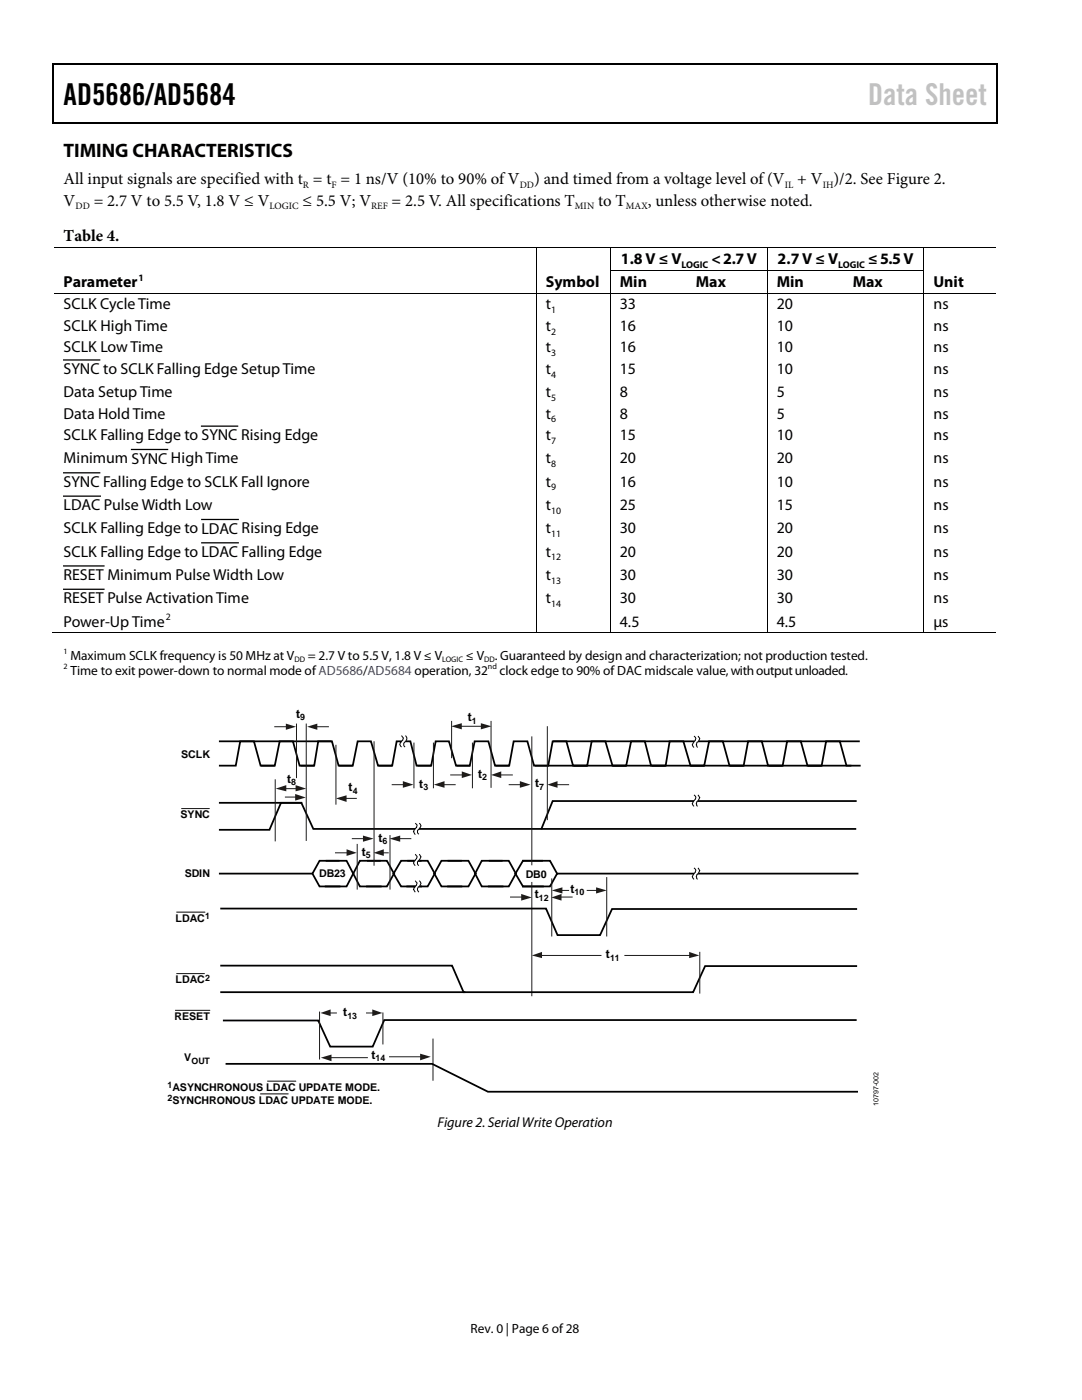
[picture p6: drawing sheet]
<svg xmlns="http://www.w3.org/2000/svg" width="216mm" height="279mm" viewBox="0 0 216 279" stroke-linecap="round" stroke-linejoin="round" font-family="sans-serif">
<g fill="#000">
<path d="M10.5 12.7h.3v1h-.3zM10.5 12.7h.3v.3h-.3zM133.3 12.7h.3v.3h-.3zM198.8 12.7h.2v1h-.2zM198.8 12.7h.2v.3h-.2zM10.5 24.4h.3v.2h-.3zM133.1 24.4h.2v.2h-.2zM198.8 24.4h.2v.2h-.2zM106.9 49.4h.2v.1h-.2zM106.9 53.9h.2v.2h-.2zM106.9 58.4h.2v.2h-.2zM121.8 49.4h.1v.1h-.1z"/>
<path d="M121.8 53.9h.1v.2h-.1zM121.8 58.4h.1v.2h-.1zM136.9 53.9h.2v.2h-.2zM136.9 58.4h.2v.2h-.2zM153 49.4h.2v.1h-.2zM153 53.9h.2v.2h-.2zM153 58.4h.2v.2h-.2zM168.2 53.9h.2v.2h-.2zM168.2 58.4h.2v.2h-.2zM184.3 49.4h.1v.1h-.1zM184.3 53.9h.1v.2h-.1zM184.3 58.4h.1v.2h-.1z"/>
<path d="M106.9 126.2h.2v.2h-.2zM121.8 126.2h.1v.2h-.1zM136.7 126.2h.2v.2h-.2zM153 126.2h.2v.2h-.2zM168 126.2h.1v.2h-.1zM184.3 126.2h.1v.2h-.1z"/>
</g>
<g fill="none" stroke="#000" stroke-width=".25">
<path d="M10.7 13.7v10.7M10.8 12.8h122.5M133.6 12.8h65.2M198.9 13.7v10.7M10.8 24.5h188M12.7 71.8h7.2M12.7 94.4h7.2M12.7 99h7.3M26.2 89.7h7.2M40.2 85h7.2M12.7 112.9h8M12.7 117.6h8"/>
<path d="M40.3 103.7h7.2M40.3 108.3h7.2"/>
</g>
<g fill="none" stroke="#000" stroke-width=".2">
<path d="M10.8 49.4h96.1M10.8 58.5h96.1M107 49.5v4.4M107 54.1v4.3M107 58.6v67.6M107.1 49.4h14.7M107.1 58.5h14.7M121.8 49.5v4.4M121.8 54.1v4.3M121.8 58.6v67.6M121.9 49.4h31.1M121.9 54h15"/>
<path d="M121.9 58.5h15M137.1 54h15.9M137.1 58.5h15.9M153.1 49.5v4.4M153.1 54.1v4.3M153.1 58.6v67.6M153.2 49.4h31.1M153.2 54h15M153.2 58.5h15M168.4 54h15.9M168.4 58.5h15.9M184.4 49.5v4.4"/>
<path d="M184.4 54.1v4.3M184.4 58.6v67.6M184.4 49.4h14.4M184.4 58.5h14.4M10.5 126.3h96.4M107.1 126.3h14.7M121.9 126.3h31.1M153.2 126.3h31.1M184.4 126.3h14.4"/>
</g>
<g fill="none" stroke="#000" stroke-width=".35">
<path d="M43.9 152.8h3.1l.9-4.9h2.8l1.3 4.9h2.7M43.9 147.9h22.1M52.3 152.8h2.5l1-4.9h2.7l1.3 4.9h2.7M60.1 152.8h2.6l.8-4.9h2.7l1.4 4.9h2.6M67.8 152.8h2.6l1-4.9h2.6l1.4 4.9h2.7M75.7 152.8h2.6l.8-4.9h2.8l1.2 4.9h2.8M83.5 152.8h2.5l.9-4.9h2.7l1.4 4.9h2.6M91.3 152.8h2.4l1-4.9h2.8l1.3 4.9h2.6M99 152.8h2.6l.9-4.9h2.7l1.4 4.9h2.6M106.9 152.8h2.5l.9-4.9h2.7l1.3 4.9h2.7M109.5 152.8h60.2M110.5 147.9h60.9"/>
<path d="M114.6 152.8h2.6l.9-4.9h2.7l1.4 4.9h2.6M122.4 152.8h2.6l.9-4.9h2.8l1.2 4.9h2.7M130.3 152.8h2.5l.8-4.9h2.8l1.4 4.9h2.5M138 152.8h2.5l1-4.9h2.7l1.4 4.9h2.6M145.8 152.8h2.6l.9-4.9h2.7l1.3 4.9h2.7M153.6 152.8h2.6l.9-4.9h2.7l1.3 4.9h2.7M161.4 152.8h2.6l.8-4.9h2.8l1.3 4.9h2.7M170.8 159.9h-60.5l-2.2 5.4M43.9 160.2h16.2M62.3 174.3l1.5 2.6h3.9M65.2 171.8h4l1.3 2.5M67.6 171.8h-3.8l-1.5 2.5h-18.4"/>
<path d="M70.5 174.3l-1.3 2.6h-4.2M70.5 174.3l1.3 2.6h4.2M73.4 171.8h3.8l1.4 2.5-1.4 2.6h-4M75.8 171.8h-4l-1.3 2.5M81.4 171.8h3.9l1.5 2.5-1.5 2.6h-4M83.9 171.8h-3.9l-1.5 2.5 1.5 2.6h4M89.5 171.8h4l1.4 2.5-1.4 2.6h-4.1M92 171.8h-3.9l-1.4 2.5 1.4 2.6h4M97.7 171.8h3.8l1.4 2.5-1.4 2.6h-4M100.1 171.8h-4l-1.3 2.5 1.3 2.6h4.2M104.4 171.8h5.3l1.5 2.5M108.2 171.8h-3.8l-1.6 2.5 1.6 2.6h3.9"/>
<path d="M170.7 165.4h-108.2l-2.4-5.2h-4l-2.3 5.4h-9.9M171.1 174.3h-59.9l-1.5 2.6h-5.3"/>
</g>
<path d="M67 148.7v11.8M68.4 159.3h2.7" fill="none" stroke="#1e1b18" stroke-width=".2"/>
<path d="M67 159.3l2.2-.6v1.3z" fill="#1e1b18"/>
<path d="M54.9 155.6v12.2M61.1 144.5v23.2M74.6 148v24.7M86.5 148.3v8.9M89.9 154.7h2.7M90.1 144v7.2M98 144v13.1M109.2 145v18.6M71.3 168.5v8.9" fill="none" stroke="#1e1b18" stroke-width=".2"/>
<path d="M92.1 154l2.1 .7-2.1 .6z" fill="#1e1b18"/>
<path d="M56.2 157.4h3.4" fill="none" stroke="#1e1b18" stroke-width=".2"/>
<g fill="#1e1b18">
<path d="M55 157.4l2.1-.7v1.2z"/>
<path d="M59 156.7l2.1 .7-2.1 .5z"/>
</g>
<path d="M101.6 156.6h2.6" fill="none" stroke="#1e1b18" stroke-width=".2"/>
<path d="M103.7 155.9l2.2 .7-2.2 .6z" fill="#1e1b18"/>
<path d="M99.6 154.7h2.6" fill="none" stroke="#1e1b18" stroke-width=".2"/>
<path d="M98 154.7l2-.7v1.3z" fill="#1e1b18"/>
<path d="M88.2 156.6h2.6" fill="none" stroke="#1e1b18" stroke-width=".2"/>
<path d="M86.6 156.6l2.1-.7v1.3z" fill="#1e1b18"/>
<path d="M78.3 156.6h2.4" fill="none" stroke="#1e1b18" stroke-width=".2"/>
<path d="M80.4 155.9l2.1 .7-2.1 .6z" fill="#1e1b18"/>
<path d="M110.9 156.6h2.6" fill="none" stroke="#1e1b18" stroke-width=".2"/>
<path d="M109.2 156.6l2-.7v1.3z" fill="#1e1b18"/>
<path d="M82.6 148.3v8.9M91.6 144.9h4.8M94.3 148.3v8.9" fill="none" stroke="#1e1b18" stroke-width=".2"/>
<g fill="#1e1b18">
<path d="M90 144.9l2.1-.6v1.3z"/>
<path d="M95.9 144.3l2.2 .6-2.2 .7z"/>
</g>
<path d="M76.1 170.2h1.4M77.8 166.8v10.6" fill="none" stroke="#1e1b18" stroke-width=".2"/>
<path d="M74.5 170.2l2.1-.7v1.3z" fill="#1e1b18"/>
<path d="M66.9 170.2h2.6" fill="none" stroke="#1e1b18" stroke-width=".2"/>
<path d="M69.2 169.5l2 .7-2 .6z" fill="#1e1b18"/>
<path d="M70.3 167.4h2.7" fill="none" stroke="#1e1b18" stroke-width=".2"/>
<path d="M72.4 166.8l2.1 .6-2.1 .6z" fill="#1e1b18"/>
<path d="M79.4 167.4h2.6" fill="none" stroke="#1e1b18" stroke-width=".2"/>
<path d="M77.7 167.4l2.2-.6v1.2z" fill="#1e1b18"/>
<path d="M57 159.1h2.5" fill="none" stroke="#1e1b18" stroke-width=".2"/>
<path d="M58.9 158.5l2.1 .7-2.1 .6z" fill="#1e1b18"/>
<path d="M59.2 144.5v10.7M62.9 145h2.6" fill="none" stroke="#1e1b18" stroke-width=".2"/>
<path d="M61.3 145l2-.6v1.3z" fill="#1e1b18"/>
<path d="M54.8 145h2.7" fill="none" stroke="#1e1b18" stroke-width=".2"/>
<path d="M57 144.4l2.1 .6-2.1 .7z" fill="#1e1b18"/>
<path d="M106.1 147.1v25.5M106.1 176.1v22.6M117.2 177.7h2.5M121.1 175.1v11.7" fill="none" stroke="#1e1b18" stroke-width=".2"/>
<path d="M44.1 181.3h64.8l2.3 5.3h8.5l2.4-5.2h48.8" fill="none" stroke="#000" stroke-width=".35"/>
<path d="M118.9 177.1l2.2 .6-2.2 .6z" fill="#1e1b18"/>
<path d="M111.8 177.7h1.7" fill="none" stroke="#1e1b18" stroke-width=".2"/>
<path d="M110.1 177.7l2.1-.6v1.2z" fill="#1e1b18"/>
<path d="M110.1 175.4v11.4M124.7 190.7h13.3M139.6 190.1v8.1" fill="none" stroke="#1e1b18" stroke-width=".2"/>
<path d="M44.1 192.7h46.1l2.3 5.3h45.8l2.4-5.2h30.2" fill="none" stroke="#000" stroke-width=".35"/>
<path d="M137.5 190l2 .7-2 .5z" fill="#1e1b18"/>
<path d="M107.5 190.7h12.4" fill="none" stroke="#1e1b18" stroke-width=".2"/>
<path d="M106.1 190.7l2.1-.7v1.2z" fill="#1e1b18"/>
<path d="M44.1 198h48.6" fill="none" stroke="#000" stroke-width=".35"/>
<path d="M111.6 179h2.6" fill="none" stroke="#1e1b18" stroke-width=".2"/>
<path d="M110 179.1l2-.7v1.3z" fill="#1e1b18"/>
<path d="M101.9 179h2.5" fill="none" stroke="#1e1b18" stroke-width=".2"/>
<path d="M104 178.4l2.1 .7-2.1 .6z" fill="#1e1b18"/>
<path d="M170.8 203.6h-94.1l-2.3 5.3h-8.5l-2.4-5.2h-18.8" fill="none" stroke="#000" stroke-width=".35"/>
<path d="M65.5 202.2h1.6" fill="none" stroke="#1e1b18" stroke-width=".2"/>
<path d="M63.9 202.2l2.1-.7v1.3z" fill="#1e1b18"/>
<path d="M73.1 202.2h1.6" fill="none" stroke="#1e1b18" stroke-width=".2"/>
<path d="M74.3 201.5l2 .7-2 .6z" fill="#1e1b18"/>
<path d="M63.8 202v9.3M65.7 211.1h7.6M86.4 207.4v8.2" fill="none" stroke="#1e1b18" stroke-width=".2"/>
<path d="M45.2 212.3h41l11.2 5.6h73.6" fill="none" stroke="#000" stroke-width=".35"/>
<path d="M64 211.1l2.1-.6v1.3z" fill="#1e1b18"/>
<path d="M76.4 202.2v6.1M77.7 210.9h6.6" fill="none" stroke="#1e1b18" stroke-width=".2"/>
<path d="M83.8 210.3l2.2 .6-2.2 .7z" fill="#1e1b18"/>
<path d="M36.2 161.4h5.6M35.2 182h5.7M35.2 194.3h5.7M34.9 201.6h7M51.9 218.3h5.7M53.3 215.8h5.8" fill="none" stroke="#1e1b18" stroke-width=".2"/>
<path d="M36.2 161.4h5.6M35.2 194.3h5.7M35.2 182h5.7M34.9 201.6h7M51.9 218.3h5.7M53.3 215.8h5.8" fill="none" stroke="#1a1818" stroke-width=".2"/>
<path d="M80.6 146.8l.1 .3a.96 .96 0 0 1-.4 1.1l-.1 .5 .3 .4M138.9 158.6l.2 .3a.96 .96 0 0 1-.4 1.1l-.1 .6 .2 .3M138.9 146.9l.2 .3a.96 .96 0 0 1-.4 1.1l-.1 .5 .2 .4M83.3 164.3a.72 .72 0 0 1-.2 1.2l-.2 .6 .3 .5M83.3 170.5l.2 .2a.96 .96 0 0 1-.5 1.2l-.1 .5 .3 .4M83.3 175.8l.2 .2a.96 .96 0 0 1-.5 1.2l-.1 .4 .3 .5M138.9 173.2l.2 .3a.96 .96 0 0 1-.4 1.1l-.1 .5 .2 .4" fill="none" stroke="#fff" stroke-width=".62" stroke-linecap="butt"/>
<g fill="none" stroke="#000" stroke-width=".2">
<path d="M80.1 146.8l.2 .3a.77 .77 0 0 1-.4 1.1l-.1 .4 .3 .5M80.9 146.8a.85 .85 0 0 1-.2 1.4l-.1 .5 .2 .4M138.5 158.6a.88 .88 0 0 1-.2 1.4 .52 .52 0 0 0 .2 .9M138.5 146.9l.2 .3a.96 .96 0 0 1-.4 1.1 .52 .52 0 0 0 .2 .9M139.3 158.6a.85 .85 0 0 1-.3 1.4l-.1 .4 .3 .5M139.3 146.9a.72 .72 0 0 1-.2 1.2l-.2 .6 .3 .5M82.9 164.3l.3 .3-.1 .6a.82 .82 0 0 0-.2 1.4M82.9 170.5a.84 .84 0 0 1-.3 1.4l-.1 .3 .4 .6M82.9 175.8l.1 .2a.77 .77 0 0 1-.4 1.2l-.1 .3 .4 .6M83.7 164.3a.72 .72 0 0 1-.2 1.2l-.2 .6 .3 .4M83.7 170.5a.85 .85 0 0 1-.3 1.4l-.1 .5 .3 .4M83.7 175.8a.72 .72 0 0 1-.2 1.2l-.2 .6 .3 .5"/>
<path d="M138.5 173.2l.2 .3a.96 .96 0 0 1-.4 1.1 .52 .52 0 0 0 .2 .9M139.3 173.2a.85 .85 0 0 1-.3 1.4l-.1 .4 .3 .5"/>
</g>
<text font-size="6" x="12.7" y="20.9">AD5686/AD5684</text>
<text font-size="6" fill="#c1c1c1" x="173.2" y="20.9">Data Sheet</text>
<text font-size="3.9" x="12.7" y="31.3">TIMING CHARACTERISTICS</text>
<g font-size="3.3">
<text x="12.7" y="41.1">V</text>
<text x="12.7" y="36.8">All input signals are specified with t = t = 1 ns/V (10% to 90% of V</text>
<text x="18.7" y="41.1">= 2.7 V to 5.5 V, 1.8 V ≤ V</text>
<text x="60.4" y="41.1">≤ 5.5 V; V</text>
<text x="78.1" y="41.1">= 2.5 V. All specifications T</text>
<text x="106.6" y="36.8">) and timed from a voltage level of (V</text>
<text x="119.3" y="41.1">to T</text>
<text x="129.2" y="41.1">, unless otherwise noted.</text>
<text x="159.1" y="36.8">+ V )/2. See Figure 2.</text>
<text x="12.7" y="48.2">Table 4.</text>
</g>
<g font-size="3.2">
<text x="123.9" y="52.7">1.8V ≤ V</text>
<text x="141.9" y="52.7">&lt;2.7V</text>
<text x="155.2" y="52.7">2.7V ≤ V</text>
<text x="173.2" y="52.7">≤5.5V</text>
<text x="12.7" y="57.2">Parameter</text>
<text x="108.9" y="57.2">Symbol</text>
<text x="123.7" y="57.2">Min</text>
<text x="138.9" y="57.2">Max</text>
<text x="155" y="57.2">Min</text>
<text x="170.1" y="57.2">Max</text>
<text x="186.3" y="57.2">Unit</text>
<text x="12.7" y="61.7">SCLK Cycle Time</text>
<text x="108.9" y="61.7">t</text>
<text x="123.7" y="61.7">33</text>
<text x="155" y="61.7">20</text>
<text x="186.3" y="61.7">ns</text>
<text x="12.7" y="66">SCLK High Time</text>
<text x="12.7" y="70.3">SCLK Low Time</text>
<text x="108.9" y="66">t</text>
<text x="108.9" y="70.3">t</text>
<text x="123.7" y="66">16</text>
<text x="123.7" y="70.3">16</text>
<text x="155" y="66">10</text>
<text x="155" y="70.3">10</text>
<text x="186.3" y="66">ns</text>
<text x="186.3" y="70.3">ns</text>
<text x="12.7" y="74.7">SYNC to SCLK Falling Edge Setup Time</text>
<text x="108.9" y="74.6">t</text>
<text x="123.7" y="74.6">15</text>
<text x="155" y="74.6">10</text>
<text x="186.3" y="74.6">ns</text>
<text x="12.7" y="79.3">Data Setup Time</text>
<text x="12.7" y="83.6">Data Hold Time</text>
<text x="108.9" y="79.3">t</text>
<text x="108.9" y="83.6">t</text>
<text x="123.7" y="79.3">8</text>
<text x="123.7" y="83.6">8</text>
<text x="155" y="79.3">5</text>
<text x="155" y="83.6">5</text>
<text x="186.3" y="79.3">ns</text>
<text x="186.3" y="83.6">ns</text>
<text x="12.7" y="87.8">SCLK Falling Edge to SYNC Rising Edge</text>
<text x="108.9" y="87.8">t</text>
<text x="123.7" y="87.8">15</text>
<text x="155" y="87.8">10</text>
<text x="186.3" y="87.8">ns</text>
<text x="12.7" y="92.5">Minimum SYNC High Time</text>
<text x="108.9" y="92.5">t</text>
<text x="123.7" y="92.5">20</text>
<text x="155" y="92.5">20</text>
<text x="186.3" y="92.5">ns</text>
<text x="12.7" y="97.2">SYNC Falling Edge to SCLK Fall Ignore</text>
<text x="12.7" y="101.9">LDAC Pulse Width Low</text>
<text x="108.9" y="97.2">t</text>
<text x="108.9" y="101.8">t</text>
<text x="123.7" y="97.2">16</text>
<text x="123.7" y="101.8">25</text>
<text x="155" y="97.2">10</text>
<text x="155" y="101.8">15</text>
<text x="186.3" y="97.2">ns</text>
<text x="186.3" y="101.8">ns</text>
<text x="12.7" y="106.5">SCLK Falling Edge to LDAC Rising Edge</text>
<text x="108.9" y="106.5">t</text>
<text x="123.7" y="106.5">30</text>
<text x="155" y="106.5">20</text>
<text x="186.3" y="106.5">ns</text>
<text x="12.7" y="111.1">SCLK Falling Edge to LDAC Falling Edge</text>
<text x="108.9" y="111.1">t</text>
<text x="123.7" y="111.1">20</text>
<text x="155" y="111.1">20</text>
<text x="186.3" y="111.1">ns</text>
<text x="12.7" y="115.8">RESET Minimum Pulse Width Low</text>
<text x="108.9" y="115.7">t</text>
<text x="123.7" y="115.7">30</text>
<text x="155" y="115.7">30</text>
<text x="186.3" y="115.7">ns</text>
<text x="12.7" y="120.4">RESET Pulse Activation Time</text>
<text x="12.7" y="125.1">Power-Up Time</text>
<text x="108.9" y="120.4">t</text>
<text x="123.7" y="125.1">4.5</text>
<text x="123.7" y="120.4">30</text>
<text x="155" y="125.1">4.5</text>
<text x="155" y="120.4">30</text>
<text x="186.3" y="125.1">µs</text>
<text x="186.3" y="120.4">ns</text>
</g>
<text font-size="2.8" x="87.3" y="225">Figure 2. Serial Write Operation</text>
<g font-size="2.7">
<text x="14.1" y="131.7">Maximum SCLK frequency is 50 MHz at V</text>
<text x="61.4" y="131.7">= 2.7 V to 5.5 V, 1.8 V ≤ V</text>
<text x="93" y="131.7">≤ V</text>
<text x="98.7" y="131.7">. Guaranteed by design and characterization; not production tested.</text>
<text x="14.1" y="134.7">Time to exit power-down to normal mode ofAD5686/AD5684 operation, 32</text>
<text x="99.7" y="134.7">clock edge to 90% of DAC midscale value, with output unloaded.</text>
<text x="93.9" y="266">Rev. 0 | Page 6 of28</text>
</g>
<g font-size="2.5">
<text x="59.1" y="143.2">t</text>
<text x="93.4" y="144">t</text>
<text x="95.4" y="155.2">t</text>
<text x="57.3" y="156.2">t</text>
<text x="69.5" y="158">t</text>
<text x="83.7" y="157.2">t</text>
<text x="106.8" y="157">t</text>
<text x="75.5" y="168">t</text>
<text x="72.2" y="170.8">t</text>
<text x="106.7" y="179.3">t</text>
<text x="113.8" y="178.2">t</text>
<text x="120.9" y="191.2">t</text>
<text x="68.5" y="202.8">t</text>
<text x="74.1" y="211.3">t</text>
</g>
<g font-size="2.1">
<text x="36.1" y="151.3">SCLK</text>
<text x="36" y="163.3">SYNC</text>
<text x="36.8" y="175.1">SDIN</text>
<text x="63.7" y="175.1">DB23</text>
<text x="104.9" y="175.3">DB0</text>
<text x="35" y="184">LDAC</text>
<text x="35" y="196.3">LDAC</text>
<text x="34.8" y="203.6">RESET</text>
<text x="36.8" y="211.8">V</text>
<text x="34.4" y="220.3">SYNCHRONOUS LDAC UPDATE MODE.</text>
<text x="34.4" y="217.7">ASYNCHRONOUS LDAC UPDATE MODE.</text>
</g>
<g font-size="1.9">
<text x="15.1" y="41.8">DD</text>
<text x="53.8" y="41.8">LOGIC</text>
<text x="60.5" y="37.5">R</text>
<text x="66.2" y="37.5">F</text>
<text x="74" y="41.8">REF</text>
<text x="103.7" y="37.5">DD</text>
<text x="114.7" y="41.8">MIN</text>
<text x="124.9" y="41.8">MAX</text>
<text x="156.6" y="37.5">IL</text>
<text x="164.2" y="37.5">IH</text>
<text x="136" y="53.4">LOGIC</text>
<text x="167.3" y="53.4">LOGIC</text>
<text x="27.6" y="56">1</text>
<text x="110" y="62.4">1</text>
<text x="110" y="66.8">2</text>
<text x="110" y="71">3</text>
<text x="110" y="75.4">4</text>
<text x="110" y="80">5</text>
<text x="110" y="84.3">6</text>
<text x="110" y="88.6">7</text>
<text x="110" y="93.2">8</text>
<text x="110" y="97.9">9</text>
<text x="110" y="102.5">10</text>
<text x="110" y="107.2">11</text>
<text x="110" y="111.8">12</text>
<text x="110" y="116.5">13</text>
<text x="33.1" y="123.8">2</text>
<text x="110" y="121.1">14</text>
</g>
<g font-size="1.8">
<text x="59.9" y="143.7">9</text>
<text x="94.2" y="144.5">1</text>
<text x="96.2" y="155.7">2</text>
<text x="58.1" y="156.7">8</text>
<text x="70.4" y="158.5">4</text>
<text x="84.5" y="157.7">3</text>
<text x="107.6" y="157.6">7</text>
<text x="73" y="171.3">5</text>
<text x="76.3" y="168.5">6</text>
<text x="107.5" y="179.8">12</text>
<text x="114.7" y="178.7">10</text>
<text x="40.9" y="183.4">1</text>
<text x="121.7" y="191.7">11</text>
<text x="40.9" y="195.7">2</text>
<text x="69.3" y="203.3">13</text>
<text x="38.2" y="212.3">OUT</text>
<text x="74.9" y="211.8">14</text>
<text x="33.4" y="219.8">2</text>
<text x="33.4" y="217.2">1</text>
</g>
<g font-size="1.6">
<text x="12.7" y="130.6">1</text>
<text x="12.7" y="133.6">2</text>
<text x="58.8" y="132.2">DD</text>
<text x="88.2" y="132.2">LOGIC</text>
<text x="96.6" y="132.2">DD</text>
<text x="97.4" y="133.6">nd</text>
</g>
<text font-size="1.4" x="175.3" y="220.7" transform="rotate(-90 175.3 220.7)">10797-002</text>
</svg>
